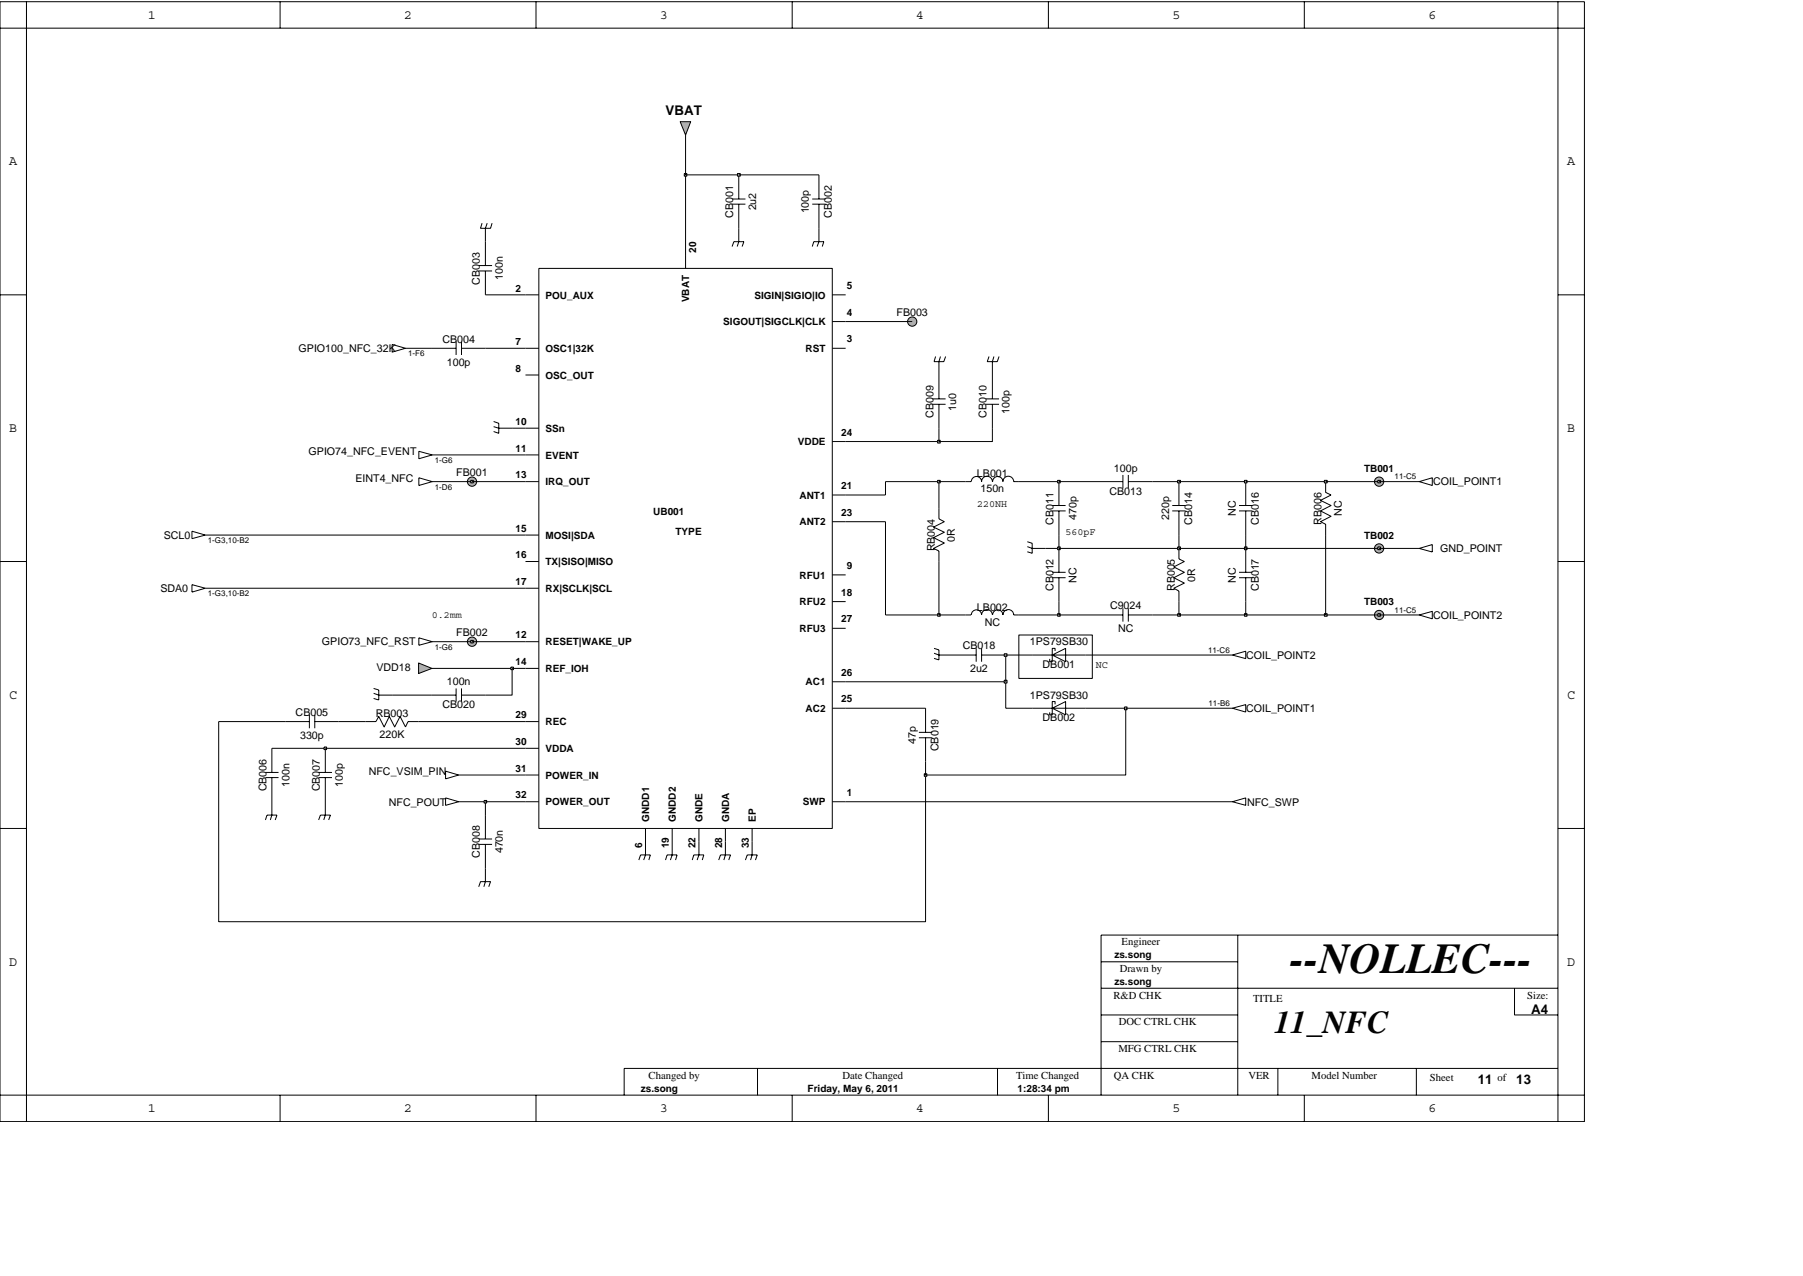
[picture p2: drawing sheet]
<svg xmlns="http://www.w3.org/2000/svg" width="297mm" height="210mm" viewBox="0 0 297 210" stroke-linecap="round" stroke-linejoin="round" font-family="sans-serif">
<g fill="none" stroke="#000" stroke-width=".16">
<path d="M120.6 32.8h2.2M120.6 33.6h2.2M121.7 28.8v4M121.7 33.6v4M133.8 32.8h2.2M133.8 33.6h2.2M134.9 28.8v4M134.9 33.6v4M71.2 57.4h3.9M75.1 56.3v2.2M76 57.4h4M76 56.3v2.2"/>
<path d="M86.6 48.6h2.2M86.6 57.4h2.2M88.8 44.2h48.3v92.3h-48.3zM112.9 42v2.2M137.1 53h2.2M137.1 48.6h2.2M137.1 57.4h2.2M154.1 58.7l-.2 .9h1.6l.3-.9M154.9 58.7l-.2 .9v6.1M86.6 61.8h2.2M86.6 70.6h2.2M86.6 75h2.2"/>
<path d="M86.6 79.4h2.2M137.1 72.8h2.2M153.6 66.6h2.2M153.6 65.7h2.2M154.7 66.6v4M162.4 66.6h2.2M162.4 65.7h2.2M163.5 61.8v3.9M163.5 66.6v4M174.5 79.4v3.9M181.1 79.4h3.9M185 78.3v2.2"/>
<path d="M185.9 79.4h4M185.9 78.3v2.2M194.2 79.4v3.9M86.6 88.2h2.2M86.6 92.5h2.2M86.6 96.9h2.2M137.1 94.7h2.2M137.1 81.6h2.2M137.1 86h2.2M137.1 99.1h2.2M154.7 83.8v1.7l.9 .5-1.8 .9 1.8 .8-1.8 .9 1.8 .9-1.8 .9 .9 .4v1.7M169.2 89.3l.9 .2v1.7l-.9-.3"/>
<path d="M169.2 90.1l.9 .3h2.2M173.4 84.2h2.2M173.4 83.3h2.2M173.4 95.2h2.2M173.4 94.3h2.2M174.5 84.2v4M174.5 90.4v3.9M174.5 95.2v3.9M193.1 84.2h2.2M193.1 83.3h2.2M194.2 84.2v4M233.8 90.4l2.2-.7v1.3z"/>
<path d="M86.6 105.7h2.2M86.6 110.1h2.2M86.6 118.9h2.2M137.1 116.7h2.2M137.1 112.3h2.2M137.1 103.5h2.2M152.5 116.7v4M181.1 101.3h3.9M185 100.2v2.2M185.9 101.3h4M185.9 100.2v2.2M203 116.7l2.2-.6v1.2z"/>
<path d="M73.4 131.5l2.2 .6-2.2 .6zM86.6 132.1h2.2M86.6 123.3h2.2M86.6 127.7h2.2M106.3 136.5v4.4l-.3 .8M110.7 136.5v4.4l-.3 .8M115.1 136.5v4.4l-.2 .8M119.5 136.5v2.2M123.9 136.5v2.2M137.1 132.1h2.2M151.4 120.7h2.2M151.4 121.6h2.2"/>
<path d="M152.5 121.6v3.9M105.2 141.7l.3-.8h1.6l-.2 .8M109.6 141.7l.3-.8h1.6l-.2 .8M114 141.7l.3-.8h1.7l-.3 .8"/>
</g>
<circle cx="227.2" cy="101.3" r=".76" fill="#b3b3b3"/>
<g fill="none" stroke="#000" stroke-width=".16">
<path d="M233.8 79.4l2.2-.7v1.3zM233.8 101.3l2.2-.6v1.3z"/>
<circle cx="227.2" cy="101.3" r=".76"/>
</g>
<circle cx="227.2" cy="90.4" r=".76" fill="#b3b3b3"/>
<g fill="none" stroke="#000" stroke-width=".16">
<path d="M162.9 58.7l-.3 .9h1.7l.3-.9M163.7 58.7l-.2 .9v2.2"/>
<circle cx="227.2" cy="90.4" r=".76"/>
</g>
<path d="M69 109.2l2.2 .9-2.2 .9z" fill="#b3b3b3"/>
<g fill="none" stroke="#000" stroke-width=".16">
<path d="M80 39.8v4M78.9 44.6h2.2M78.9 43.8h2.2M80 44.6v4M69 74.4l2.2 .6-2.2 .6zM81.3 69.5l.9 .3v1.6l-.9-.3M81.3 70.3l.9 .3h2.2M205.2 79.4v3.9M218.4 79.4v1.7l.9 .5-1.7 .9 1.7 .8-1.7 .9 1.7 .9-1.7 .9 .8 .4v1.8M31.6 96.3l2.2 .6-2.2 .7zM194.2 90.4v1.7l.9 .4-1.7 .9 1.7 .9-1.7 .9 1.7 .9-1.7 .8 .8 .5v1.7M204.1 83.3h2.2"/>
<path d="M204.1 84.2h2.2M204.1 94.3h2.2M204.1 95.2h2.2M205.2 84.2v4M205.2 90.4v3.9M205.2 95.2v3.9M47 118.9h4M51 117.8v2.2M51.9 118.9h3.9M51.9 117.8v2.2M60.2 118.9h1.7l.5-.8 .9 1.7 .8-1.7 .9 1.7 .9-1.7 .9 1.7 .4-.9h1.8M61.6 113.4l.8 .3v1.6l-.8-.2"/>
<path d="M61.6 114.2l.8 .3h2.2M69 109.2l2.2 .9-2.2 .9zM69 105.1l2.2 .6-2.2 .6zM153.9 107.6l.8 .3h6.1M153.9 106.8l.8 .3v1.6l-.8-.2M160.8 106.8v2.2M161.7 107.9h4M161.7 106.8v2.2M170.1 116.7h8.8M170.1 107.9h8.8M173.4 116.7l2.2-1.1v2.2zM173.4 107.9l2.2-1.1v2.2z"/>
<path d="M173.8 116.1v-.5h-.4v2.2h-.5v-.4M173.8 107.3v-.5h-.4v2.2h-.5v-.4M203 107.9l2.2-.6v1.2zM43.7 135.1l.3-.8h1.6l-.3 .8M43.7 128.1h2.2M43.7 127.3h2.2M44.8 123.3v4M44.8 128.1v6.2l-.3 .8M52.5 135.1l.3-.8h1.6l-.3 .8M52.5 128.1h2.2M52.5 127.3h2.2M53.6 123.3v4"/>
<path d="M53.6 128.1v6.2l-.3 .8M73.4 127.1l2.2 .6-2.2 .6zM119.5 138.7v2.2l-.2 .8M203 132.1l2.2-.6v1.2zM78.9 146.1l.3-.8h1.6l-.3 .8M80 143.1v2.2l-.3 .8M118.4 141.7l.3-.8h1.7l-.3 .8"/>
</g>
<path d="M112.1 20.1h1.7l-.9 2.2z" fill="#b3b3b3"/>
<g fill="none" stroke="#000" stroke-width=".16">
<path d="M112.1 20.1h1.7l-.9 2.2zM121.7 37.6v2.2l-.2 .8M134.9 37.6v2.2l-.3 .8M120.6 40.6l.3-.8h1.7l-.3 .8M133.8 40.6l.3-.8h1.6l-.2 .8M69 78.7l2.2 .7-2.2 .6zM31.6 87.5l2.2 .7-2.2 .6zM71.2 114.5h3.9M75.1 113.4v2.2M76 113.4v2.2M76 114.5h4M78.9 139.1h2.2"/>
<path d="M78.9 138.2h2.2M80 134.3v3.9M80 139.1v4M123.9 138.7v2.2l-.2 .8M122.8 141.7l.3-.8h1.7l-.3 .8"/>
</g>
<circle cx="150.3" cy="53" r=".76" fill="#b3b3b3"/>
<g fill="none" stroke="#000" stroke-width=".16">
<path d="M79.4 36.8l-.2 .8h1.6l.3-.8M80.3 36.8l-.3 .8v2.2M64.6 56.8l2.2 .6-2.2 .6zM159.1 79.4h.9M160 79.4a.85 .85 0 0 1 .9-.9 .85 .85 0 0 1 .8 .9 .89 .89 0 0 1 .9-.9 .89 .89 0 0 1 .9 .9M163.5 79.4a.85 .85 0 0 1 .9-.9 .85 .85 0 0 1 .8 .9 .89 .89 0 0 1 .9-.9 .89 .89 0 0 1 .9 .9h.9M159.1 101.3h.9M160 101.3a.85 .85 0 0 1 .9-.8 .85 .85 0 0 1 .8 .8 .89 .89 0 0 1 .9-.9 .89 .89 0 0 1 .9 .9M163.5 101.3a.85 .85 0 0 1 .9-.8 .85 .85 0 0 1 .8 .8 .89 .89 0 0 1 .9-.9 .89 .89 0 0 1 .9 .9h.9"/>
<circle cx="150.3" cy="53" r=".76"/>
</g>
<circle cx="227.2" cy="79.4" r=".76" fill="#b3b3b3"/>
<circle cx="227.2" cy="79.4" r=".76" fill="none" stroke="#000" stroke-width=".16"/>
<circle cx="77.8" cy="79.4" r=".76" fill="#b3b3b3"/>
<circle cx="77.8" cy="79.4" r=".76" fill="none" stroke="#000" stroke-width=".16"/>
<circle cx="77.8" cy="105.7" r=".76" fill="#b3b3b3"/>
<g fill="none" stroke="#000" stroke-width=".16">
<path d="M36 118.9v33h116.5v-24.2M75.6 132.1h4.4v2.2"/>
<circle cx="77.8" cy="105.7" r=".76"/>
</g>
<path d="M79.8 131.9h.4v.4h-.4z" fill="#c2c2c2"/>
<path d="M75.6 127.7h11M79.8 131.9h.4v.4h-.4zM80 132.1h6.6M139.3 132.1h63.7" fill="none" stroke="#000" stroke-width=".16"/>
<path d="M152.3 127.5h.4v.4h-.4z" fill="#c2c2c2"/>
<path d="M185.5 116.7v11h-33v-2.2M44.8 123.3h8.8M152.3 127.5h.4v.4h-.4z" fill="none" stroke="#000" stroke-width=".16"/>
<path d="M53.4 123.1h.4v.4h-.4z" fill="#c2c2c2"/>
<path d="M36 118.9h11M55.8 118.9h4.4M69 118.9h17.6M139.3 116.7h13.2M165.7 112.3v4.4h4.4M178.9 116.7h6.6M53.4 123.1h.4v.4h-.4zM53.6 123.3h33" fill="none" stroke="#000" stroke-width=".16"/>
<path d="M185.3 116.5h.4v.5h-.4z" fill="#c2c2c2"/>
<path d="M64.6 114.5h6.6M84.4 110.1v4.4h-4.4M139.3 112.3h26.4M185.3 116.5h.4v.5h-.4zM185.5 116.7h17.5" fill="none" stroke="#000" stroke-width=".16"/>
<path d="M165.4 112.1h.5v.5h-.5z" fill="#c2c2c2"/>
<path d="M71.2 110.1h13.2M165.4 112.1h.5v.5h-.5zM165.7 107.9v4.4" fill="none" stroke="#000" stroke-width=".16"/>
<path d="M84.2 109.9h.4v.4h-.4z" fill="#c2c2c2"/>
<path d="M84.2 109.9h.4v.4h-.4zM84.4 110.1h2.2" fill="none" stroke="#000" stroke-width=".16"/>
<path d="M165.4 107.7h.5v.4h-.5z" fill="#c2c2c2"/>
<path d="M71.2 105.7h6.6M165.4 107.7h.5v.4h-.5zM165.7 107.9h4.4M178.9 107.9h24.1" fill="none" stroke="#000" stroke-width=".16"/>
<path d="M77.6 105.5h.4v.4h-.4z" fill="#c2c2c2"/>
<path d="M145.9 86v15.3h8.8M77.6 105.5h.4v.4h-.4zM77.8 105.7h8.8" fill="none" stroke="#000" stroke-width=".16"/>
<path d="M154.5 101.1h.4v.4h-.4z" fill="#c2c2c2"/>
<path d="M154.7 92.5v8.8h4.4M154.5 101.1h.4v.4h-.4zM167.9 101.3h6.6" fill="none" stroke="#000" stroke-width=".16"/>
<path d="M174.2 101.1h.5v.4h-.5z" fill="#c2c2c2"/>
<path d="M174.5 99.1v2.2h6.6M174.2 101.1h.5v.4h-.5zM189.9 101.3h4.3" fill="none" stroke="#000" stroke-width=".16"/>
<path d="M194 101.1h.5v.4h-.5z" fill="#c2c2c2"/>
<path d="M194.2 99.1v2.2h11M194 101.1h.5v.4h-.5z" fill="none" stroke="#000" stroke-width=".16"/>
<path d="M205 101.1h.4v.4h-.4z" fill="#c2c2c2"/>
<path d="M205.2 99.1v2.2h13.2M205 101.1h.4v.4h-.4z" fill="none" stroke="#000" stroke-width=".16"/>
<path d="M218.2 101.1h.5v.4h-.5z" fill="#c2c2c2"/>
<path d="M218.4 88.2v13.1h8.8M218.2 101.1h.5v.4h-.5z" fill="none" stroke="#000" stroke-width=".16"/>
<path d="M227 101.1h.4v.4h-.4z" fill="#c2c2c2"/>
<path d="M33.8 96.9h52.8M172.3 90.4h2.2M227 101.1h.4v.4h-.4zM227.2 101.3h6.6" fill="none" stroke="#000" stroke-width=".16"/>
<path d="M174.2 90.1h.5v.5h-.5z" fill="#c2c2c2"/>
<path d="M174.2 90.1h.5v.5h-.5zM174.5 88.2v2.2h19.7" fill="none" stroke="#000" stroke-width=".16"/>
<path d="M194 90.1h.5v.5h-.5z" fill="#c2c2c2"/>
<path d="M194 90.1h.5v.5h-.5zM194.2 88.2v2.2h11" fill="none" stroke="#000" stroke-width=".16"/>
<path d="M205 90.1h.4v.5h-.4z" fill="#c2c2c2"/>
<path d="M205 90.1h.4v.5h-.4zM205.2 88.2v2.2h22" fill="none" stroke="#000" stroke-width=".16"/>
<path d="M227 90.1h.4v.5h-.4z" fill="#c2c2c2"/>
<path d="M71.2 79.4h6.6M145.9 79.4v2.2h-6.6M154.7 79.4v4.4M33.8 88.2h52.8M139.3 86h6.6M227 90.1h.4v.5h-.4zM227.2 90.4h6.6" fill="none" stroke="#000" stroke-width=".16"/>
<path d="M77.6 79.1h.4v.5h-.4z" fill="#c2c2c2"/>
<path d="M77.6 79.1h.4v.5h-.4zM77.8 79.4h8.8M145.9 79.4h8.8" fill="none" stroke="#000" stroke-width=".16"/>
<path d="M154.5 79.1h.4v.5h-.4z" fill="#c2c2c2"/>
<path d="M154.5 79.1h.4v.5h-.4zM154.7 79.4h4.4M167.9 79.4h6.6" fill="none" stroke="#000" stroke-width=".16"/>
<path d="M174.2 79.1h.5v.5h-.5z" fill="#c2c2c2"/>
<path d="M174.2 79.1h.5v.5h-.5zM174.5 79.4h6.6M189.9 79.4h4.3" fill="none" stroke="#000" stroke-width=".16"/>
<path d="M194 79.1h.5v.5h-.5z" fill="#c2c2c2"/>
<path d="M194 79.1h.5v.5h-.5zM194.2 79.4h11" fill="none" stroke="#000" stroke-width=".16"/>
<path d="M205 79.1h.4v.5h-.4z" fill="#c2c2c2"/>
<path d="M205 79.1h.4v.5h-.4zM205.2 79.4h13.2" fill="none" stroke="#000" stroke-width=".16"/>
<path d="M218.2 79.1h.5v.5h-.5z" fill="#c2c2c2"/>
<path d="M218.2 79.1h.5v.5h-.5zM218.4 79.4h8.8" fill="none" stroke="#000" stroke-width=".16"/>
<path d="M227 79.1h.4v.5h-.4z" fill="#c2c2c2"/>
<path d="M71.2 75h15.4M139.3 72.8h15.4M227 79.1h.4v.5h-.4zM227.2 79.4h6.6" fill="none" stroke="#000" stroke-width=".16"/>
<path d="M154.5 72.5h.4v.5h-.4z" fill="#c2c2c2"/>
<path d="M112.9 28.8v13.2M66.8 57.4h4.4M80 57.4h6.6M80 48.6h6.6M139.3 53h11M84.4 70.6h2.2M154.5 72.5h.4v.5h-.4zM154.7 70.6v2.2h8.8v-2.2" fill="none" stroke="#000" stroke-width=".16"/>
<path d="M112.7 28.6h.5v.4h-.5z" fill="#c2c2c2"/>
<path d="M112.7 28.6h.5v.4h-.5zM112.9 22.3v6.5h8.8" fill="none" stroke="#000" stroke-width=".16"/>
<path d="M121.5 28.6h.5v.4h-.5z" fill="#c2c2c2"/>
<g fill="none" stroke="#000" stroke-width=".16">
<path d="M0 .3h261v184.5h-261zM4.4 4.6h252.3v175.9h-252.3zM4.4 .3v4.3h-4.4M46.1 .3v4.3M88.3 .3v4.3M130.5 .3v4.3M172.7 .3v4.3M214.9 .3v4.3M256.7 4.6h4.3M256.7 .3v4.3M121.5 28.6h.5v.4h-.5zM121.7 28.8h13.2"/>
<path d="M0 48.6h4.4M256.7 48.6h4.3M0 92.5h4.4M256.7 92.5h4.3M167.9 104.6h12.1v7.2h-12.1zM0 136.5h4.4M256.7 136.5h4.3M181.4 158.5h22.5M203.9 154.1v26.4M256.7 154.1h-75.3v26.4M124.8 176.1v4.4M164.3 176.1v4.4"/>
<path d="M181.4 171.6h22.5M181.4 167.2h22.5M181.4 162.8h75.3M210.5 176.1v4.4M233.3 176.1v4.4M249.5 162.8v4.4h7.2M256.7 176.1h-153.9v4.4M0 180.5h4.4v4.3M46.1 180.5v4.3M88.3 180.5v4.3M130.5 180.5v4.3M172.7 180.5v4.3"/>
<path d="M214.9 180.5v4.3M261 180.5h-4.3v4.3"/>
</g>
<text font-size="7" x="212.6" y="160.4">--NOLLEC---</text>
<text font-size="5.3" x="210" y="170.2">11_NFC</text>
<g font-size="2.2">
<text x="24.4" y="3.1">1</text>
<text x="66.6" y="3.1">2</text>
<text x="108.8" y="3.1">3</text>
<text x="150.9" y="3.1">4</text>
<text x="193.1" y="3.1">5</text>
<text x="235.4" y="3.1">6</text>
<text x="109.7" y="18.9">VBAT</text>
<text x="1.5" y="27.2">A</text>
<text x="258.2" y="27.2">A</text>
<text x="1.5" y="71.2">B</text>
<text x="258.2" y="71.2">B</text>
<text x="1.5" y="115.2">C</text>
<text x="258.2" y="115.2">C</text>
<text x="1.5" y="159.1">D</text>
<text x="258.2" y="159.1">D</text>
<text x="252.3" y="167">A4</text>
<text x="243.5" y="178.7">11</text>
<text x="249.8" y="178.7">13</text>
<text x="24.4" y="183.3">1</text>
<text x="66.6" y="183.3">2</text>
<text x="108.8" y="183.3">3</text>
<text x="150.9" y="183.3">4</text>
<text x="193.1" y="183.3">5</text>
<text x="235.4" y="183.3">6</text>
</g>
<g font-size="1.8">
<text x="120.8" y="35.9" transform="rotate(-90 120.8 35.9)">CB001</text>
<text x="124.6" y="34.7" transform="rotate(-90 124.6 34.7)">2u2</text>
<text x="133.3" y="35.2" transform="rotate(-90 133.3 35.2)">100p</text>
<text x="137.1" y="35.9" transform="rotate(-90 137.1 35.9)">CB002</text>
<text x="79.1" y="46.9" transform="rotate(-90 79.1 46.9)">CB003</text>
<text x="82.8" y="46.2" transform="rotate(-90 82.8 46.2)">100n</text>
<text x="147.7" y="52.1">FB003</text>
<text x="49.2" y="58">GPIO100_NFC_32K</text>
<text x="72.9" y="56.5">CB004</text>
<text x="73.6" y="60.2">100p</text>
<text x="153.8" y="68.9" transform="rotate(-90 153.8 68.9)">CB009</text>
<text x="157.5" y="67.7" transform="rotate(-90 157.5 67.7)">1u0</text>
<text x="162.5" y="68.9" transform="rotate(-90 162.5 68.9)">CB010</text>
<text x="166.3" y="68.2" transform="rotate(-90 166.3 68.2)">100p</text>
<text x="50.8" y="75">GPIO74_NFC_EVENT</text>
<text x="183.5" y="77.8">100p</text>
<text x="58.5" y="79.4">EINT4_NFC</text>
<text x="75.2" y="78.5">FB001</text>
<text x="160.9" y="78.7">LB001</text>
<text x="161.5" y="81.1">150n</text>
<text x="182.8" y="81.5">CB013</text>
<text x="236.1" y="80">COIL_POINT1</text>
<text x="27" y="88.8">SCL0</text>
<text x="157.3" y="89.3" transform="rotate(-90 157.3 89.3)">0R</text>
<text x="173.5" y="86.5" transform="rotate(-90 173.5 86.5)">CB011</text>
<text x="177.3" y="85.7" transform="rotate(-90 177.3 85.7)">470p</text>
<text x="192.6" y="85.7" transform="rotate(-90 192.6 85.7)">220p</text>
<text x="196.4" y="86.5" transform="rotate(-90 196.4 86.5)">CB014</text>
<text x="203.6" y="85" transform="rotate(-90 203.6 85)">NC</text>
<text x="207.4" y="86.5" transform="rotate(-90 207.4 86.5)">CB016</text>
<text x="217.7" y="86.5" transform="rotate(-90 217.7 86.5)">RB006</text>
<text x="221.1" y="85" transform="rotate(-90 221.1 85)">NC</text>
<text x="154" y="90.9" transform="rotate(-90 154 90.9)">RB004</text>
<text x="177.3" y="96" transform="rotate(-90 177.3 96)">NC</text>
<text x="196.9" y="95.9" transform="rotate(-90 196.9 95.9)">0R</text>
<text x="203.6" y="96" transform="rotate(-90 203.6 96)">NC</text>
<text x="237.3" y="91">GND_POINT</text>
<text x="26.4" y="97.6">SDA0</text>
<text x="160.9" y="100.6">LB002</text>
<text x="173.5" y="97.4" transform="rotate(-90 173.5 97.4)">CB012</text>
<text x="182.9" y="100.4">C9024</text>
<text x="193.5" y="97.4" transform="rotate(-90 193.5 97.4)">RB005</text>
<text x="207.4" y="97.4" transform="rotate(-90 207.4 97.4)">CB017</text>
<text x="236.1" y="102">COIL_POINT2</text>
<text x="53" y="106.4">GPIO73_NFC_RST</text>
<text x="75.2" y="104.8">FB002</text>
<text x="158.6" y="107">CB018</text>
<text x="162.2" y="103.1">NC</text>
<text x="169.7" y="106.3">1PS79SB30</text>
<text x="184.2" y="104.2">NC</text>
<text x="62" y="110.5">VDD18</text>
<text x="73.6" y="112.9">100n</text>
<text x="159.8" y="110.8">2u2</text>
<text x="171.8" y="110.1">DB001</text>
<text x="205.3" y="108.6">COIL_POINT2</text>
<text x="48.7" y="118">CB005</text>
<text x="61.9" y="118.2">RB003</text>
<text x="72.9" y="116.7">CB020</text>
<text x="169.7" y="115.1">1PS79SB30</text>
<text x="171.8" y="118.9">DB002</text>
<text x="205.3" y="117.3">COIL_POINT1</text>
<text x="49.4" y="121.8">330p</text>
<text x="62.5" y="121.6">220K</text>
<text x="150.9" y="122.6" transform="rotate(-90 150.9 122.6)">47p</text>
<text x="154.6" y="123.8" transform="rotate(-90 154.6 123.8)">CB019</text>
<text x="43.9" y="130.4" transform="rotate(-90 43.9 130.4)">CB006</text>
<text x="47.7" y="129.7" transform="rotate(-90 47.7 129.7)">100n</text>
<text x="52.7" y="130.4" transform="rotate(-90 52.7 130.4)">CB007</text>
<text x="56.5" y="129.7" transform="rotate(-90 56.5 129.7)">100p</text>
<text x="60.7" y="127.8">NFC_VSIM_PIN</text>
<text x="64.1" y="132.7">NFC_POUT</text>
<text x="205.4" y="132.7">NFC_SWP</text>
<text x="79.1" y="141.4" transform="rotate(-90 79.1 141.4)">CB008</text>
<text x="82.8" y="140.6" transform="rotate(-90 82.8 140.6)">470n</text>
<text x="184.8" y="155.8">Engineer</text>
<text x="184.5" y="160.2">Drawn by</text>
<text x="183.4" y="164.5">R&amp;D CHK</text>
<text x="206.4" y="165.1">TITLE</text>
<text x="251.6" y="164.5">Size:</text>
<text x="184.3" y="173.3">MFG CTRL CHK</text>
<text x="184.3" y="168.9">DOC CTRL CHK</text>
<text x="106.9" y="177.7">Changed by</text>
<text x="138.8" y="177.7">Date Changed</text>
<text x="167.4" y="177.7">Time Changed</text>
<text x="183.5" y="177.7">QA CHK</text>
<text x="205.7" y="177.7">VER</text>
<text x="216.1" y="177.7">Model Number</text>
<text x="235.6" y="178.2">Sheet</text>
<text x="246.7" y="178.2">of</text>
</g>
<g font-size="1.6">
<text x="114.7" y="41.7" transform="rotate(-90 114.7 41.7)">20</text>
<text x="139.5" y="47.6">5</text>
<text x="84.9" y="48">2</text>
<text x="89.9" y="49.2">POU_AUX</text>
<text x="113.5" y="49.8" transform="rotate(-90 113.5 49.8)">VBAT</text>
<text x="119.2" y="53.6">SIGOUT|SIGCLK|CLK</text>
<text x="124.3" y="49.2">SIGIN|SIGIO|IO</text>
<text x="139.5" y="52">4</text>
<text x="84.9" y="56.8">7</text>
<text x="89.9" y="58">OSC1|32K</text>
<text x="132.7" y="58">RST</text>
<text x="139.5" y="56.4">3</text>
<text x="84.9" y="61.2">8</text>
<text x="89.9" y="62.4">OSC_OUT</text>
<text x="84.9" y="70">10</text>
<text x="89.9" y="71.2">SSn</text>
<text x="138.6" y="71.8">24</text>
<text x="84.9" y="74.4">11</text>
<text x="89.9" y="75.6">EVENT</text>
<text x="131.4" y="73.4">VDDE</text>
<text x="224.7" y="77.8">TB001</text>
<text x="84.9" y="78.8">13</text>
<text x="89.9" y="80">IRQ_OUT</text>
<text x="131.7" y="82.2">ANT1</text>
<text x="138.6" y="80.6">21</text>
<text x="161" y="83.5">220NH</text>
<text x="84.9" y="87.6">15</text>
<text x="89.9" y="88.8">MOSI|SDA</text>
<text x="107.6" y="84.9">UB001</text>
<text x="111.3" y="88.2">TYPE</text>
<text x="131.7" y="86.6">ANT2</text>
<text x="138.6" y="85">23</text>
<text x="175.6" y="88.2">560pF</text>
<text x="224.7" y="88.8">TB002</text>
<text x="84.9" y="92">16</text>
<text x="89.9" y="93.1">TX|SISO|MISO</text>
<text x="131.7" y="95.3">RFU1</text>
<text x="139.5" y="93.7">9</text>
<text x="71.2" y="101.9">0.2mm</text>
<text x="84.9" y="96.4">17</text>
<text x="89.9" y="97.5">RX|SCLK|SCL</text>
<text x="131.7" y="99.7">RFU2</text>
<text x="138.6" y="98.1">18</text>
<text x="224.7" y="99.7">TB003</text>
<text x="84.9" y="105.2">12</text>
<text x="89.9" y="106.3">RESET|WAKE_UP</text>
<text x="131.7" y="104.1">RFU3</text>
<text x="138.6" y="102.5">27</text>
<text x="84.9" y="109.6">14</text>
<text x="89.9" y="110.7">REF_IOH</text>
<text x="132.7" y="112.9">AC1</text>
<text x="138.6" y="111.3">26</text>
<text x="180.5" y="110.1">NC</text>
<text x="84.9" y="118.3">29</text>
<text x="89.9" y="119.5">REC</text>
<text x="132.7" y="117.3">AC2</text>
<text x="138.6" y="115.8">25</text>
<text x="84.9" y="122.8">30</text>
<text x="89.9" y="123.9">VDDA</text>
<text x="84.9" y="127.2">31</text>
<text x="84.9" y="131.6">32</text>
<text x="89.9" y="128.3">POWER_IN</text>
<text x="139.5" y="131.1">1</text>
<text x="89.9" y="132.7">POWER_OUT</text>
<text x="106.9" y="135.4" transform="rotate(-90 106.9 135.4)">GNDD1</text>
<text x="111.3" y="135.4" transform="rotate(-90 111.3 135.4)">GNDD2</text>
<text x="115.7" y="135.4" transform="rotate(-90 115.7 135.4)">GNDE</text>
<text x="120.1" y="135.4" transform="rotate(-90 120.1 135.4)">GNDA</text>
<text x="124.5" y="135.4" transform="rotate(-90 124.5 135.4)">EP</text>
<text x="132.3" y="132.7">SWP</text>
<text x="105.8" y="139.8" transform="rotate(-90 105.8 139.8)">6</text>
<text x="110.2" y="139.8" transform="rotate(-90 110.2 139.8)">19</text>
<text x="114.6" y="139.8" transform="rotate(-90 114.6 139.8)">22</text>
<text x="119" y="139.8" transform="rotate(-90 119 139.8)">28</text>
<text x="123.4" y="139.8" transform="rotate(-90 123.4 139.8)">33</text>
<text x="183.6" y="157.9">zs.song</text>
<text x="183.6" y="162.3">zs.song</text>
<text x="105.6" y="179.9">zs.song</text>
<text x="133.1" y="179.9">Friday, May 6, 2011</text>
<text x="167.6" y="179.9">1:28:34 pm</text>
</g>
<g font-size="1.3">
<text x="67.2" y="58.7">1-F6</text>
<text x="71.6" y="76.3">1-G6</text>
<text x="71.6" y="80.7">1-D6</text>
<text x="229.8" y="79">11-C5</text>
<text x="34.2" y="89.5">1-G3,10-B2</text>
<text x="34.2" y="98.2">1-G3,10-B2</text>
<text x="229.8" y="101">11-C5</text>
<text x="71.6" y="107">1-G6</text>
<text x="199" y="107.6">11-C6</text>
<text x="199.1" y="116.3">11-B6</text>
</g>
</svg>
